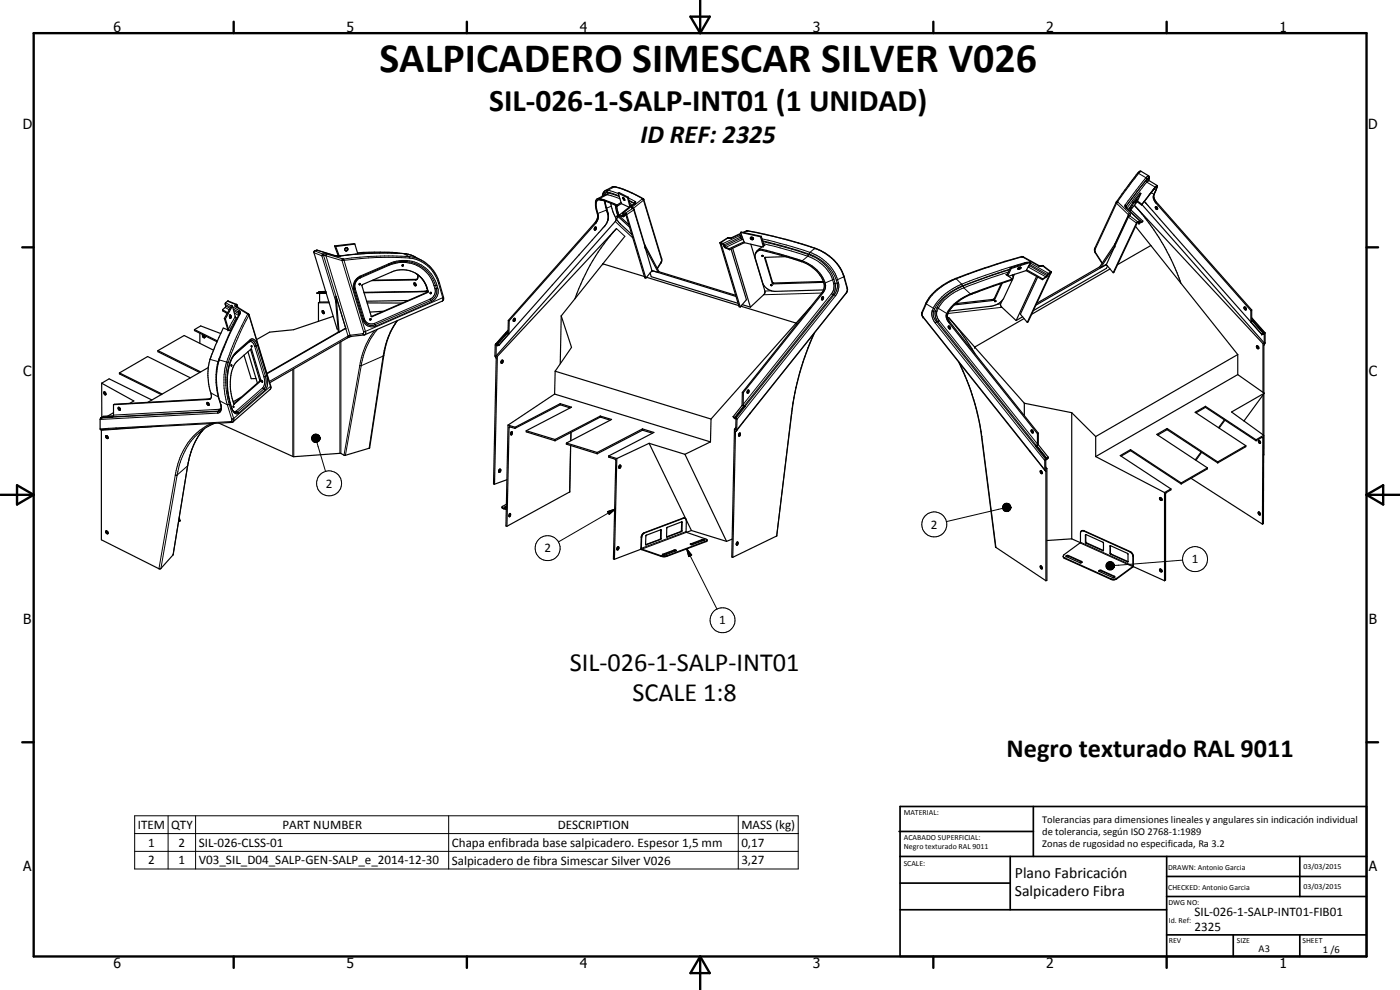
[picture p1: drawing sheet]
<svg xmlns="http://www.w3.org/2000/svg" width="420mm" height="297mm" viewBox="0 0 420 297" stroke-linecap="round" stroke-linejoin="round" font-family="sans-serif">
<g fill="none" stroke="#000" stroke-width=".35">
<path d="M179.4 59.6l1.6 .3 4.2 1.6M180.8 58.9l.1-.8 .5-.8 2.3-1.2a5.4 5.4 0 0 1 3.4 .7l6.1 2.9 5.4 17.9-.1 1-1.2 2M181.6 58.5l-2.4 1.2a2.94 2.94 0 0 0-.3 3.2 3.4 3.4 0 0 1 .2 2.9l-.5 .9-26 29.4M185.5 58l.3-.2 2.7 1.4M185.5 58l.9 2.7M185.5 58l2.8 1.3M187.4 59.7l.1 .4h-.2M187.4 59.7l-.5-.4 .4 .8M187.4 59.7h.1M188.3 59.3l.7 2.7M188.5 59.2l.7 2.4 .2 .1-.4 .3M188.5 59.2l-.2 .1"/>
<path d="M341.2 60h.1M342.4 58.1l-.3-.2-2.1 2.8M342.4 58.1l-1 2.2M342.4 58.1l-2.2 2.8M344.6 53.9l.1 .2M344.6 53.9v.1M344.7 54.1l.2-.8-.2-.6-2.4-1.3-.4 .1-6.8 9-6.6 14.3 .2 1.1 2 3.1M344.7 54.1l2.6 1.6M344.7 58.7l-1.3 1.7M345.6 57.7l1.5-1.7-.4 1.6a2.42 2.42 0 0 0 .2 3.3l28.5 32.3M345.6 57.6l-2.3 3M346.5 56.5h.1"/>
<path d="M346.7 56.2l-1.8 2.3M346.7 56.2h.1M346.8 57.3l-.3 .8a2.41 2.41 0 0 0 .6 2.6l28.6 32.3M347.1 56l.1 .1M347.3 55.7l-.3 1.3M347.3 55.7l-.6 .5M94.3 75.4v.1M100.4 73.8l.3 .2M100.4 73.8l1.1 3M100.7 74l1.1 2.8M101.8 76.8l-1.2-.1-5.4-1.6-.8 .2-.2 .3 7 23.1h.3M101.8 76.8a90.9 90.9 0 0 1 20.2-.6 13.3 13.3 0 0 1 9.3 7l1.8 6.1v.7l-.4 .3-23.2 10.1-4 .5-1 .4-23.6 13.6"/>
<path d="M103.5 75.1h.1M104.1 74.3l.1 .1M104.1 74.3a.49 .49 0 0 0-.6 .5 .49 .49 0 0 0 .5 .5l.4-.4-.2-.5M104.2 74.4v.6l-.5 .2M106.5 73.2l.9 3M106.5 73.2l-5.8 .8M106.5 73.2l-6.1 .6M107.3 75.9l6.8-.3 5.4 .3M120.7 79.5l.2-.1 .2 .3-.3 .1zM120.9 79.4l-.2 .4M122.2 78.5a10.8 10.8 0 0 0-5.5 .9l-8.6 3.7a3.2 3.2 0 0 0-1.7 3.6l2.7 9.2 .4 .7M178.5 68.2l.2-.1a.5 .5 0 0 1 .3 .6 .5 .5 0 0 1-.5 .3l-.2-.1z"/>
<path d="M178.6 68.1v.6l-.2 .3M180.9 79.2l12.5 3.8M181.5 60.3l-1.2-.3a1.04 1.04 0 0 0-1.1 .1 1.04 1.04 0 0 0-.3 1.1l.7 4-.8 1.7-26 29.3M181.5 60.3l3.7 1.5M181.5 60.3l.3 2 .7 2.3-.1 1.2M181.6 60.4l1 3.8v1M182.3 66.5l-.9 1.4-31.6 35.6M182.4 65.8l-.1 .7M182.5 65.8l-.2 .7M183.2 61l.7 2.4 1.2 2.4 .6 1 3.9 3.6M184.7 61.6l.3 1.7 .6 1.7 3.3 3.1M184.9 65.6l-.2 .8-35.8 40.4"/>
<path d="M185.1 61.7l.7 3.1 3 2.6M185.2 64.9l.2 .3zM185.2 61.5v.3M185.9 64.5l1 .1M185.9 64.5l.1 .3 1.1 .2M186.4 60.7l.1 .4M186.4 60.7l-1.2 .8M186.5 61.1l2.3 1.1M186.5 61.1l-1.3 .7M186.9 64.6h.1M186.9 64.6l.1-.7 .9 .2 .2 .3 5.7 19M187.2 64.9l-.1 .1"/>
<path d="M187.2 64.9l-.1-.7 .7 .1 5.7 19.1h.3M187.4 60.1h.1M187.5 70.9l-19.1 23.9M187.7 64h.1M187.8 64.4l-.7 .6M187.8 64.4l-.6 .5M188 64.3h.1M188.7 62.1l.1 .1M189 62l-3.1 2.5M189.9 62.5l.4 .3 3.3 11.5M190.4 61.1h.1M190.4 61.1l-3.5 2.8"/>
<path d="M190.5 61l-.1 .1M190.5 61h.1M193.5 73.4l4.3 8.1M193.6 74.3l2.1 6.9M193.6 74.3l4 7.4M218.8 74.6l-1.1-.5-.6-.9-1-.4 5.7 19.2 .4 .1M218.8 74.6l.1 .3M218.9 74.9l-1.2-.5-.6-1-.7-.3 5.8 19M219.4 74.7l4.6 15.2-1.8 2.2M219.9 74.5l5.3 17.7M222.2 69.7l6.3 1.2M222.2 69.7l1.1 2.9"/>
<path d="M222.2 69.7l6 1.3M222.3 70l-2.9 1.4-1-.1-2.3 1.5M223 69.7l1-.4a105.9 105.9 0 0 1 22.9 6.2 13.3 13.3 0 0 1 6.4 7.3l1 3.7-.2 1.3-33 41.4M223.3 72.6l.1 .2M223.3 72.6l-4.5 2M223.4 72.8l5.4 1.3M223.4 72.8l-4.5 2.1M225.2 71.3l.5-.1a.41 .41 0 0 1 .4 .6 .41 .41 0 0 1-.7 0zM225.3 71.2l.3 .4h.5M225.3 73.3l4.3 14.3-.3 .7-4.1 3.9M226.9 75.9l-.3 .6v.9l2.3 7.6a4.1 4.1 0 0 0 3.9 2.4l14.3-.4M226.9 75.8l-.2 .4"/>
<path d="M227.9 74.6l11.6 3.3a11.5 11.5 0 0 1 8.1 7 2.93 2.93 0 0 1-.5 2.9l-24 30M227.9 74.6l.1 .3 11.7 3.3a10.9 10.9 0 0 1 7.5 6.7l.2 1.1-.2 1M227.9 74.8l-1 1M228.2 71l.9 2.9M228.3 75l-.7 .2-.7 .7M228.5 70.9l.8 2.7h.2l-.4 .3M228.5 70.9l-.3 .1M228.6 76.7l.4 .2zM228.8 76.6l.1 .1M229.1 73.9l-1.2 .7M229.5 77.4l2.3 7.7 15.4-.4M229.5 77.3v.1"/>
<path d="M229.6 77.2l-.1 .1M229.6 77.2l2.2 7.6 .3 .1 15-.4M235.8 77l-6.2 .2M309.3 78.7l-.3-.1-5.8 1.7M309.3 78.7l-1.2 2.2M309.3 78.7l-5.8 1.9M332.4 79.8l-.3 .7-21.9 12.7M334.5 74l-2.4 5.3-1.8 1M334.5 74l-4.2 6.3M334.8 72.9l-4.7 7.2M337.9 62l.2 .4 4.1 3.9M338.8 64.6l-4.2 8.8-.1 .6"/>
<path d="M338.8 62.5l.5 .4M339.3 62.9l3.7 3.4M340 60.7l-.9 1.9h-.2M340 60.7l.2 .2M340.2 60.9l-.9 2M340.7 60.7h.1M340.8 60.5v.1M340.8 67.9l30.7 38.5M340.9 60.5h.1M341 60.1l.2-.2-.5 .8M341 62.2l-.6-.6 38.6 41.5M341.1 60.1l-.4 .6"/>
<path d="M341.3 60.5l-2 2.5M341.3 60.5l1.3 1M341.4 60.3l1.3 1-.1 .2M341.4 60.3l-.1 .2M341.4 66.7l.3 .3M341.6 62.9a67.2 67.2 0 0 1 12.8 22.1M341.8 67l.1-.5-.6 .3-7 14.9-.2 .1M342.2 66.3l-1.1 .5-7 15M342.2 66.3l-.1 .5 .9-.5M342.2 66.3h.1M342.7 61.4l36.7 41.5M343 66.3l-.2 .3-1 .4"/>
<path d="M343.4 60.4l-.8 1.1M343.4 60.4l35.2 39.8M345.4 73.7l-10 5.7M346.8 62a.46 .46 0 0 1 .5 .3 .46 .46 0 0 1-.2 .6l-.3-.4zM347 62v.4l.4 .3M58.4 98.9l1.8-1.1 6 2.3M58.4 98.9v.3l6.7 3.3M58.4 98.9l6.8 3.4M60 100v3M66.8 92.9l.1 .4 1.3 .8M66.8 92.9l1.5 1M67.3 95.5l.3 .2"/>
<path d="M67.3 95.5l1.1 3.5M67.6 95.7l1 3.2 .3 .3-.5-.2M68.4 90.3h.1M68.4 99l-1.4-.6-4 9.4a15.2 15.2 0 0 0-.4 6.9l.3 1.9a3.5 3.5 0 0 1 .3 3l-.6 .2-28.5 1.6M68.5 90.3h.1M68.5 90.3l-.9 .6 .1 1.3-.9 .7M68.5 90.3l2.6 1.1 .3 .8M68.9 94.7l.1 .7M68.9 94.5l.5 .4-.2 .6-.3-.2zM69 95.4h.1M69.8 91.8l.8 3.2 .3 .4M69.8 91.8l-2.2 3.9"/>
<path d="M69.8 91.8l-.3-.2-2.2 3.9M70.9 92h.1M71 92l3.7 2.4 6.6 21.9-.3 .6-11.1 9.7-39.7 2.3-.2-3 .3-.5M71.9 94v.1a90.3 90.3 0 0 0-6 13.1 14.2 14.2 0 0 0-1.1 5.2 30.7 30.7 0 0 0 1.6 9.8l-.4 1M95.1 87.9h2.8M95.1 87.9v.1M95.2 88h2.7M95.6 90.8v5.6M95.6 90.8h3.2M95.7 87.7l2-.2zM95.7 87.7l2.1-.1zM95.7 87.7l-.6 .2"/>
<path d="M95.9 88.1v2.5M95.9 90.6l-.3 .2M96.7 93.2l.4 .2 .1 .7-.5-.3zM96.9 93.2l.4 .7M98.7 90.6h-2.8M100 94.9l-11.9 4-7.2 .8-3.9 2.2M100.7 90.3l.8 9.3 .3 .1M100.8 90.3h-.1M100.9 88.9l.9 10.8M100.9 88.9l-.1 1.4M100.9 88.9l2.8 9.6M101.6 99.6l-21.5 12.4"/>
<path d="M101.8 99.7l-21.7 12.4M103.7 98.5l-1.9 1.2M107.9 85l-.1 .4M107.9 85l.3 .3-.4 .1M108 85l-.2 .4M110.2 90.9h10.5M111 95.9h.1M111.2 95.6l-.2 .3M111.2 95.6l.1 .4-.3-.1M111.2 95.7l-.1 .2M111.4 94.9l.3 .1 16.7-7.3a7.7 7.7 0 0 0-11-6l-8.8 3.9 2.8 9.4M115 93.4l-4 .2"/>
<path d="M119.3 96.1a22.7 22.7 0 0 0-4.1 10.6l-4.3 27.8-7.3 2.2-1.6-.7-13.8 1-22.6-10.1M122.5 90.2l-12.5 .2M124.5 84.9l-.3 .1 .1 .4 .3 .4 .3-.2M124.5 84.9l.4 .7M124.7 82l1.4 1.1M125.1 83.8l-.3 .2-13.3 .2M125.1 83.8l-13.2 .3M125.3 82.4l.1 .8-.3 .6M126.4 83.3l1.2 1.8 .7 2.4M128.2 87.2l-.6 .2-18.4 .3M128.2 87.2l-.3 .1M128.3 87l-.1 .2"/>
<path d="M128.3 87.5l-16.8 7.5M128.4 87.5l-19.1 .3M129.3 87.7l-.2 .4M129.4 87.7l-.3 .4M129.4 87.7v.3l-.3 .1M151.8 99.9l-2.9 3.3M151.8 99.9h.1M151.9 99.9l.3 .1M152.2 100l-3 3.3M152.2 100l-1.5 1.6M152.5 99.1l-3.8 4.2M152.6 96.1l-.1 3.6-.3 .3"/>
<path d="M152.6 96.1l.2 .1M152.8 96.2l-.1 4-.5-.2M154.1 95.8l.3-.3 .2 .2-.2 .7-.4-.1zM154.3 95.5v.6l-.2 .3M168.4 94.8l-.3 14.3M168.4 94.8l3.1 9.4-4.9 7.2M172.5 89.7a61.3 61.3 0 0 1 12.5-21.1l-35.7 38.3M194 83.2l27.7 8.5M195.1 81.9l.3 1.1 26.1 8M195.7 81.2l1.9 .5M195.7 81.2l-1.9 2.2M195.7 81.2l25.2 7.7"/>
<path d="M197.8 81.5l-.2 .2M197.8 81.5l23 7.1M222.3 91.9l16.6 5M222.7 91.4l2.5 .8M231.3 85.5l.2 .2 .2-.1M231.3 85.4l.2 .1M231.3 85.4v.1M231.5 85.5h.1M231.6 85.5l.1 .1M231.7 85.6h.1M238.9 96.9l-25.5 28.8M243.2 92.1l-4.3 4.8"/>
<path d="M244.5 99.9a81 81 0 0 0-6.9 24.1l-4.5 36.8-13.2 6.4M246.8 89.1l-.2 .8M246.8 89.1l.2-.1 .2 .4-.3 .6-.3-.1M247.2 87l-24.4 30.7M284.8 97.8l-.2 .1v.5l.4 .3 .2-.1M284.8 97.8l.5 .8M284.8 97.8l.4 .4v.4M298.6 90.3h.3l-.3 .2zM298.9 90.3h.1M300.5 85l-2.4 4.8-11.3 1.3M300.8 90.2l-.5 1.1 .3 .8 4.4 4.1M300.8 84.9l-2.4 5.2-12 1.4"/>
<path d="M302.5 82.7l1.3 1M303.2 80.3l-.9 2-.3 .1 .5 .3M303.2 80.3l.3 .3M303.5 80.6l-1 2.1M303.8 83.7l-.1 .3-10 3.5a17.3 17.3 0 0 0-8.8 5.7 2.68 2.68 0 0 0 .2 3.4l26.5 33.4M303.8 83.7l-8.9 3.1a24.3 24.3 0 0 0-9.4 5.2l-.6 .8a2.75 2.75 0 0 0-.2 3.9l26.7 33.4M303.8 82.5l.2 .3M303.9 82.5l.1 .3M304 82.8l-.1 .9-2.7 5.9a5.2 5.2 0 0 1-3.9 2.3l-12.5 1.4M304.4 82.3l-.3 .8M305.5 80.5h.2M305.7 80.3l.6-.1 .1 .3a.5 .5 0 0 1-.9 .1z"/>
<path d="M305.8 80.5h-.1M305.9 80.2l-.1 .1M306.2 80.2l-.4 .3M306.3 80.6h-.1M306.9 95l-1.9 1.2M307.3 95.6l-14.8 8.5M308 81.2l-5.3 1.7M308 81.2l4.8 2.7M308.1 80.9l-.1 .3M308.1 80.9l4.9 2.8M311.1 82.9l-6.1 13.3M311.4 83.1l-5.2 11.2 2.1 2.4"/>
<path d="M313 83.7l-.2 .2M314 83.1l.6-.9 .6-.4-6.9 14.9M314 83.1h.1M314 83.1l-1.2 .8M315.5 81.5l-.1 .1M315.5 81.6l-2.5-1.9-1.1 .1-4.8-2.8h-.6a190.7 190.7 0 0 0-20.8 7 17.8 17.8 0 0 0-7.8 6.9l-1.2 2.8-.1 .5 .2 .8 36.8 46.1M315.5 81.5l-.9 .6-.6 .9-1 .7M315.5 81.5l-6.9 15.1-.3 .1M330.1 80.1l.2 .2M330.1 80.1l-18.9 10.9M333.2 80.7l-23.5 13.6M334.1 81.8l-2.1-2.4-21.1 12.2"/>
<path d="M373.6 92.1l.4 .7M375.4 93.2v3.4M375.4 96.6l3.2 3.6M375.7 95.3l3.9 4.5M375.7 93v3.1l.2 .2M375.7 93l-.3 .2M375.9 96.3h.1M375.9 96.3l3.2 3.6M376.2 96.1l-.8 .5M376.2 96.1h.1M376.2 96.1l-.3 .2M376.2 96.1l3.2 3.7-.3 .1"/>
<path d="M379.1 99.9l.4-.1 .2 .2v2.9l-.4 .8v14.2M379.1 99.9l-.5 .3M30.5 115l9.7 5.3-1.3 .7M30.5 115l.1 10.3M30.5 115l2.3-1.3 12.8 6.3M31.2 117.6a.48 .48 0 0 1 .5 .3 .48 .48 0 0 1-.2 .6l-.3-.4zM31.4 117.6l.4 .7M35.8 111.9l8.5-4.9 12.8 6.4M35.8 111.9v.3l12.6 6.2M35.8 111.9l12.9 6.3M47.4 105.2v.3l12.5 6.3M47.4 105.2l12.8 6.4"/>
<path d="M60.9 100.5a.44 .44 0 0 0 0 .7 .44 .44 0 0 0 .6-.1l-.1-.4M61 100.5l.2 .5 .3 .2M62.5 110.3l-18.1 10.4M63.2 119.6l-29.1 1.8M64.1 105.1l-8.8-4.4-7.9 4.5M69.4 109.5l.1 .4zM69.4 109.4v.1M72.4 119.2l-2.4 1.4M73.2 106.6l2.2 7h1.5M74.4 105.5l2.8 9.4M75.2 104.9h.1M75.2 104.9l2.8 9.3-7.9 7"/>
<path d="M75.2 102.1l-4.3 3.7a11.8 11.8 0 0 0-2.7 7.4v2.4a17.2 17.2 0 0 0 2 7.9l.5 .3M75.4 103.8h.2l-.1 .3zM75.5 103.7h.1M78.3 114.3l-2.9-9.6-4.2 3.6a9.7 9.7 0 0 0-2.1 7.7l.4 2.9 .7 2.3M78.3 114.3l-8.1 6.9M78.3 114.3h.1M78.6 114.3l.2 .4zM148.7 103.3l-.2 3.4 .4 .9-.8 37.6 .3 .1M148.9 106.8l.4 .1M148.9 103.2l.3 .1M148.9 103.2l-.2 .1M149.2 103.3l.6 .2"/>
<path d="M149.3 106.9l-.9 38.4M149.7 103.5l-.3 .2-.5-.1v3.2M149.7 103.5h.1M149.7 103.5h-.1M149.9 102.5l-.7 .8M150.6 108.1a.4 .4 0 0 1 .4 .5 .4 .4 0 0 1-.6 .2zM150.7 108.1l-.3 .8M166.4 118.2l-13.9 9.4M166.4 118.2l46.8 14.4M166.6 111.4l-.2 6.8M166.6 111.4l46.8 14.3M222.8 117.7l-.1 4"/>
<path d="M222.8 117.7l.3 .1M223.1 117.8l-.1 3.7 .3 .3M224.4 117.1l.1 .4-.3 .4M224.4 117.1l-.2 .8M224.4 117.1l.2-.1a.49 .49 0 0 1 .2 .6 .49 .49 0 0 1-.6 .3M287.7 108.6a73.1 73.1 0 0 1 6.7 20.9l4.4 34.6 15.1 10.1M292.6 106.1l-4.2-6.3-3.7-4.6 22.7 25.8M371.5 106.4v6M371.5 112.4l7.9 5.6M371.5 112.4l-42.7 24.6M371.5 106.4l-42.7 24.6M377.3 103.8l.5 .7"/>
<path d="M377.3 103.8a.44 .44 0 0 0-.1 .6 .44 .44 0 0 0 .6 .1M377.3 103.8l.4 .3 .1 .4M378.7 100.2h-.1M378.7 100.2l.3 .2 .4-.2v2.7M378.7 100.2h.1M379 103.1v14.6M379 118.4v12.1M379.3 118.1l-.1 18.5M379.4 102.9l-.4 .2M379.4 118l-6.1 8.3M379.4 118l-9.8 5.6 9.7 7M30.1 128.8h.1"/>
<path d="M30.3 125.3v.1M30.6 125.2l-.3 .1M30.6 125.2l3.2-.1-3.5 .3M31.8 130.7a.54 .54 0 0 1 .6 .3 .54 .54 0 0 1-.1 .6l-.5-.3zM32 130.7v.4l.5 .3M32.2 130.8l.2 .6M33.9 125l-3.3 .2M33.9 125h.1M34 124.9l-.1 .1M34 124.8v.1M34.1 123.8l-1.8 1M34.1 121.4l-.1 3.4"/>
<path d="M34.1 124.8l-3 .1-.5 .3M35.7 122.2h-.2a.51 .51 0 0 0 0 .7 .51 .51 0 0 0 .6 .1M35.7 122.2l.2 .6M35.7 122.2l.4 .4v.4M35.9 122.8l.2 .1M36.1 122.6l-.2 .2M61.2 128.8a20.8 20.8 0 0 0-4.9 10.9l-4.3 26.7-3.7 4.2-.5 .1-17.4-8.7-.1-33.1M62.1 120.8a.56 .56 0 0 1 .6 .3 .56 .56 0 0 1-.1 .6 .62 .62 0 0 1-.5-.9zM62.3 120.8l.5 .7M64.5 127l-2.6 1.2-2.2 1.7M70 121.8l.1 .4zM152.5 127.6l-.7 30.2 .3 .1"/>
<path d="M152.5 127.6l2.1 .6M153.4 129.7l.3-.2 .1 .4-.4 .6-.2-.2zM153.4 129.6l-.1 .7M154.5 128.5l-1.6-.4-.1 .3-.7 29.5M154.6 128.2l-.1 .3M157.9 129.2v.4l8.7 2.6M157.9 129.2l8.7 2.7M166.6 131.9v.3M168.1 121.5l3 .9M168.1 121.5l-13.6 7M168.1 121.1l-13.5 7.1M168.1 121.1l3.4 1.1-13.6 7"/>
<path d="M168.1 121.1v.4M170 132.9v.4l9.2 2.8M170 132.9l9.2 2.9M171.3 133.7l-.3 13.9M171.4 129.8l-.1 2.4M179.2 135.8v.3M180.2 125.1l2.9 1M180.2 125.1l-13.6 7.1M180.2 124.8l-13.6 7.1M180.2 124.8l3.3 1.1-13.5 7M180.2 124.8v.3M182.7 136.8v.4l1.9 .6 .2 .2-.7 29.7 .3 .1"/>
<path d="M182.7 136.8l2.4 .8M185.1 137.6l-.7 30.2M186 139.6h.2a.59 .59 0 0 1-.4 .9l-.1-.5zM186 139.6l.1 .2-.4 .6M192.8 129.1l3 .9M192.8 129.1l-13.6 7M192.8 128.7l-13.6 7.1M192.8 128.7l3.4 1.1-13.5 7M192.8 128.7v.4M194.8 133l12.7 26.2M194.8 133l-9.7 4.6M194.8 133l10.8 3.3"/>
<path d="M205.6 136.3l12.4 26.1M213.2 132.6l-7.6 3.7M213.4 125.7l-.2 6.9M220 125l.9 .7-.1 3.2-.4-.1M220 125l.6 .2M220.4 128.8l-.8 38.3 .3 .1M220.6 125.2h.1M220.6 125.2l.3 .1M220.8 128.2l-.4 .6M220.9 125.3l.3 .5-.2 3.5M221 129.3l-.3 .2-.8 37.7M221.9 130l.1-.1a.55 .55 0 0 1-.1 1l-.3-.2z"/>
<path d="M221.9 130l-.2 .7M222.7 121.7l1 .2M222.7 121.7l-2.7 3.3M223.3 121.8l.4 .1M223.3 121.8l-2.7 3.4M223.7 121.9l-2.8 3.4M307.4 121v3.7M307.4 121l14.2 2.8M309.6 129a.5 .5 0 0 1 .5 .4 .5 .5 0 0 1-.3 .5l-.4-.5zM309.7 129l.4 .8M310.8 133.9l3 3.8M311.1 133.7l-.3 .2"/>
<path d="M311.1 133.7l3 3.8M311.4 130.1v3.3l-.3 .3M311.6 133.4l-.5 .3M311.6 130v3.4M311.6 130l-.2 .1M311.6 133.4l3 3.8M313.8 137.7l-.2 .5v2.9M314.1 137.5l-.3 .2M314.6 137.2l-.5 .3M314.6 137.2l-.8 .8v2.8l.4-.2M321.6 123.8l7.2 7.2M321.6 123.8v37.9"/>
<path d="M328.8 137l20.7 10.8M328.8 131v6M339.3 135.2l-2.8 1.7M339.3 135.2l15.2 10M339.3 134.9l-3.1 1.8 15.2 10M339.3 134.9l15.2 10M339.3 134.9v.3M350.3 128.9l-2.9 1.7M350.3 128.9l15.2 10M350.3 128.6l-3.1 1.7 15.2 10.1M350.3 128.6l15.2 10M350.3 128.6v.3"/>
<path d="M360.5 135.6l-1.8 2.4M361.8 122.2l15.2 10M361.8 122.2l-2.9 1.7M361.8 121.9l-3.1 1.8 15.2 10M361.8 121.9l15.2 10.1M361.8 121.9v.3M365.5 138.6v.3M367.4 126l-1.7 2.3M373.9 133.7v.3l-8.4 4.9M373.9 133.7l-8.4 4.9M377 132.2l1.8-1 .2 .2-.1 25.9M377 132v.2"/>
<path d="M377.9 132.2h-.2v.5l.3 .4 .3-.3M377.9 132.2l.4 .6M377.9 132.2l.4 .7M379.3 130.6l-.1 26.5-.3 .2M379.3 130.6l-2.3 1.4M31.8 159.3l.5 .2 .1 .6-.6-.2zM32 159.3v.4l.5 .3M53.8 155.4l.2 .9-.4 .2M149.8 140.9l.3-.1a.58 .58 0 0 1-.3 .9l-.2-.2zM150 140.8v.5l-.3 .3M150.7 152.2l1.3 .5M151.5 152.2l.5 .1"/>
<path d="M151.5 152.1v.1M152 151.3l-1.3 .8 .2 .5 1.1 .3M152 151.9l-.5 .2M152 152.1l-.4 .2M152.1 143.9l-3.7 1.4M152.9 154.1h.2a.53 .53 0 0 1 .1 .5 .53 .53 0 0 1-.4 .4zM152.9 154.2l-.2 .7M171 147.6l-18.9 10.3M171 147.6h.1M198.3 159h.1l-.1 2.8-4.5 1.6M198.3 159l-.1 2.8-4.4 1.6M198.3 159l-4.4 1.7-.1 2.7"/>
<path d="M200.2 158.3l4.5-1.6-.1 2.7-4.4 1.7-.1-.1zM204.5 156.6v2.8l-4.4 1.7M205.4 155.4l-12.1 4.5a1.55 1.55 0 0 0-.9 1.4v3.5M206 159.7l5.8 2 .4 .4M206 159.7l-.1-3.7-.1-.4-.5-.2-11.8 4.5a1.55 1.55 0 0 0-.9 1.5v3.4l6.4 2.1 1.1-.1 11.9-4.5 .2-.2M207.5 159.2l10.5 3.2M207.5 159.2l-1.5 .5M312.2 141.2l.5 .4v.5l-.5-.3zM312.5 141.2l.3 .7M313.6 141.1l.3 .3v32.8M313.6 141.1h.1M313.8 140.1l.4 .5"/>
<path d="M314.2 140.6v33.5l-.3 .1M324.5 159.4l.3-.2 .6 .1 14 6.3 .7 1.2v3.2M348.2 149.3l.2 .5 .4 .2M349.5 147.8v26.4M351.4 146.7v.3l-1.6 1.1v26l-.3 .1M351.4 146.7l-1.9 1.1M354.5 144.9v.3M357.5 143.5l21.4 13.8M362.4 140.4v.3l-7.9 4.5M362.4 140.4l-7.9 4.5M377.6 153.7a.47 .47 0 0 1 .5 .3 .47 .47 0 0 1-.1 .5l-.4-.3zM377.9 153.6l.3 .7"/>
<path d="M185.2 164.2l.4-.1a.59 .59 0 0 1-.4 .9l-.1-.4zM185.5 164.1l-.1 .5-.3 .3M192.4 164.8l-8 3M198.8 166.4l3.6-1.4 .6 .1-3.5 1.4zM198.9 166.5h.1M202.9 165.3l-.6-.1-3.4 1.3M211.3 162.1h-.5l-3.5 1.3M211.3 162.1l-3.6 1.3-.5-.1M211.3 162.1l-.5-.2-3.6 1.4M212.2 162.1l-.2 .4-12.5 4.5-1.1-.1-6-2.1M219.7 161.8l-1.7 .6M221.2 162.7l-.2 .7"/>
<path d="M221.2 162.7l.1-.1a.55 .55 0 0 1 .2 .6 .55 .55 0 0 1-.4 .4l-.1-.2M312.2 169.8l.5 .3v.6l-.5-.4zM312.5 169.8l.3 .7M319.1 167l.5 .4 13.8 6.3a1.74 1.74 0 0 0 1.7-.2l4.9-3.5v-3.2l-.8-1.1-13.9-6.4h-.6l-.4 .6-.1 3-4.8 3.5a.67 .67 0 0 0-.3 .7 .67 .67 0 0 0 .5 .5l14.4 6.4 1.1-.3 5-3.7M320 166.8l.6-.1 4 1.7 .1 .4-.5 .1-4.2-1.9zM320 167l.6-.2 4.1 1.9M321.6 161.7l2.6 1.1M321.6 161.7l-7.4 .5M325.8 160.4l5.2 2.3 .2 .2v2.3l-5.3-2.3zM325.8 160.4h.1M325.9 160.4l.1 2.4 5.2 2.3M329.8 171.4v-.2l.7-.1 3.9 1.8 .1 .2"/>
<path d="M329.8 171.4l4.2 2 .5-.3M329.8 171.4l.7-.1 4 1.9M333.2 163.8l5.2 2.2 .1 .2v2.3l-5.2-2.2-.1-.2zM333.3 163.7l-.1 2.2 .2 .3 5.1 2.3M340.1 170l9.4 4.2M348.1 170.8l.5 .1 .2 .4a.45 .45 0 0 1-.7 .1 .45 .45 0 0 1 0-.6zM348.2 170.7l.2 .5 .4 .2"/>
<circle cx="373.6" cy="92.5" r=".41"/>
<circle cx="348.4" cy="149.7" r=".45"/>
</g>
<g fill="none" stroke="#000" stroke-width=".3">
<path d="M181.3 58.7v-.3a1.23 1.23 0 0 1 1.9-.3l2.6 .9M182.2 58.4l-.6 .1M182.2 58.4l3.9 1.2M182.2 57.6a1.11 1.11 0 0 0-1.3 1.2M182.2 57.6l3.6 1.2M182.2 58.4l-2.3 1.2M182.4 57.1l2-1.1 4 1.4 4.3 2.2M182.4 57.1l3.2 .9M182.4 57.9l-.2 .5M182.4 57.1l-.2 .5M182.4 57.1l-.8 .1M184.6 56l-.9 .1"/>
<path d="M188.6 59.4l2.1 1.1M192.7 59.7l.4 .4M192.7 59.7l-3 2.4M192.7 59.6h.3M192.8 59.6h.1M192.8 59.6l-.1 .1M193.2 59.9l-.1 .2M341.7 52l-6.3 8.5M341.7 52l-.4 .1M341.7 52l2.2 1.3M342.5 51.4l-.8 .6M343.9 53.3l-6.2 8.2"/>
<path d="M343.9 53.3l.3 .3-.3 .5M343.9 54.1l-6 7.8M343.9 54.1l.3 .6M344.1 53.8l-6.2 8.1M344.1 53.9l.5-.3v.4M344.2 54.7l-6.1 7.8M344.2 54.7l2.5 1.5M344.7 54.1l-.5 .6M344.7 54.1h.1M344.7 52.7l-.8 .6M344.8 53.3l-.7 .5M344.8 53.3h.1"/>
<path d="M344.8 53.3l-.1 .8M345.5 57.8l.9 .5M346.4 58.3l-.2 .2M94.2 75.8l2.4 1M94.4 75.3l2.5 .9M95 75.1l5.5 1.6M96.6 76.8l4.1 13.5M96.9 76.2l.2 .4M96.9 76.2l-.3 .6M96.9 76.2h1.2M97.1 76.6l6.6 21.9M97.1 76.6l-.5 .2"/>
<path d="M97.1 76.6l.7 .2M97.8 76.8l4.8 1.4M97.8 76.8l7.3 23.8M98.1 76.2l4.8 1.5M98.1 76.2l-.3 .6M100.5 76.7h.1M100.5 76.7l1.6 .1M102.1 76.8h.1M102.6 78.2l6.5 21.4M102.9 77.7h.1M102.9 77.7l-.3 .5M102.9 77.7h.2"/>
<path d="M103.1 77.7l.1 .4M103.2 78.1l-.6 .1M103.2 78.1l6.5 21.3M116.7 79.4v.2M116.7 79.1a10.4 10.4 0 0 1 14.4 6.5M116.7 79.6l-8.6 3.8M116.7 79.6a9.8 9.8 0 0 1 13.2 5.1l.6 1.9M116.7 79.1v.3M116.7 79.1l-8.6 3.7M118.5 75.8l.3 .1M118.7 75.9a100.8 100.8 0 0 0-16.6 .9M118.7 75.9l2.4 .2"/>
<path d="M121.1 76.1h.1M121.1 76.1l1.9 .3 1.7 .7M121.1 76.1l1.7 .9M122.2 78.5a10 10 0 0 1 8.9 9.4 3.5 3.5 0 0 1-1.8 2.3l-16.7 7.2M122.8 77l-1.2-.1a96.2 96.2 0 0 0-18.5 .8M122.8 77v.4M122.8 77a8.4 8.4 0 0 1 3.7 1.1M122.8 77.4a10.2 10.2 0 0 1 8.8 7.6M122.8 77.4a102 102 0 0 0-19.6 .7M178.6 66.7l.2 .2M179.3 64.2l.2 .2M182.1 62.7l-.1 .3-2.6 1.1"/>
<path d="M182.5 63.9l-.1 .3M183.5 61.9l-1.5 .5M184.6 66.5l5.3 4.9M185 68.6l2.5 2.3M185.5 63.8l-.3 .2M185.7 64.5l-.3 .2M185.9 64.8l-.3 .2M187 64.5l-.2 .2M187.6 64.3l-.3 .3M188.8 60.1l1.7 .9M188.8 60.3l1.6 .8M189 61l.9 .5"/>
<path d="M189.2 61.6l.2 .1M189.7 62.1l-.1 .3 .3 .2M189.7 62.1l.4 .5M189.9 62.6l.3 .4M189.9 62.6l-2.2 1.4M190 62.5l-.1 .1M190.2 63l3.4 11.3M190.2 63l-2.1 1.4M190.3 62.8l-.1 .2M190.6 61l-3.6 2.9M190.7 60.5l-.3 .3 .2 .2M190.7 60.5l.1 .3-.2 .2"/>
<path d="M193.1 60.1l-3 2.4M193.1 60.1l5.4 17.8M198.4 78.7l-1.2 1.8M198.4 78.7v.2M198.4 78.6v.1M198.5 77.9l-.1 .7M198.6 77.6l-.1 .3M218.3 71.4h.2M218.5 71.4l-2.1 1.4M218.5 71.4h1.2M218.6 71.3l-.1 .1M218.6 71.3v.1"/>
<path d="M219.5 71.3l.2 .1M222 70.7l-5 2.4M222 70.7l.2 .4M222.2 71.1l-4.8 2.3M222.2 71.1l.2 .4M222.4 70.1l-2.7 1.3M222.4 71.5l.2 .4M222.4 71.5l-4.9 2.3M222.5 70.5l-.5 .2M222.6 71.9l-4.8 2.3M222.7 71l-.5 .1M222.8 71.4l-.4 .1"/>
<path d="M223 71.8l-.4 .1M224 69.3h.1M224.1 69.3l-.9 .5M224.2 69.3h.1M224.4 69.3a153.1 153.1 0 0 1 20.1 5.2M224.4 69.3h-.3M224.4 69.3h.1M225.5 71.5l.6 .2M228.7 71.7l7.2 1.8 7.2 2.2M228.9 72.3l5.2 1.3 8.8 2.6M228.9 72.5l8.6 2.2 5.1 1.7M229.1 73.1l8.4 2.2 4.9 1.6"/>
<path d="M229.3 73.5l.2 .1M229.6 77.3l-.1 .1M242.4 76.9a11.8 11.8 0 0 1 7.5 7M242.4 76.9l-1.7 1.4M242.6 76.4l-.2 .5M242.6 76.4a12.2 12.2 0 0 1 7.7 7.3M242.9 76.2a13.1 13.1 0 0 1 8.1 7.9M243.1 75.7l-.2 .5M243.1 75.7a13.4 13.4 0 0 1 8.3 8.2M244.5 74.5l.8 .3a13.6 13.6 0 0 1 7.9 8.3M244.5 74.5l-1.4 1.2M244.5 74.5h.1"/>
<path d="M306.5 77l.2 .1M306.7 77.1h.2M306.7 77.1l-11.1 3.4-8.6 3.2M306.9 77.1l4.8 2.7M307.1 77l-.2 .1M307.7 78.8l-12 3.8-7.1 2.7M307.7 78.8v.2M308.5 78.7l-.8 .1M308.8 79.6l.1 .1M308.9 79.7l-.3 .4M308.9 79.7l5.3 3M309 79.3l.1 .1"/>
<path d="M309.1 79.4l5.3 3M309.1 79.4l-.2 .3M309.2 78.9l.1 .1M309.3 79l5.4 3M309.3 79l-.2 .4M311.9 79.7l-.2 .1M312.7 79.7l.2 .1M312.9 79.8h.2M312.9 79.8l2.4 1.8M312.9 79.8l-.4 .1-.8-.1M328.6 74.5v.4M328.6 74.9l.1 .8"/>
<path d="M328.7 75.8v.1M328.7 75.7l2.1 3.2M328.7 75.7v.1M332.1 79.3l-.1 .1M335 60.6l.1 .4M335.1 61l3.6 3.4M335.1 61l-6.5 13.9M335.4 60.5l.1 .1M335.4 60.5h-.3M335.5 60.6l3.5 3.4M335.5 60.6l-.4 .4M337.7 61.5l-.1 .4 .3 .5"/>
<path d="M337.7 61.5l.2 .4M337.9 62.4l4.1 3.9M337.9 62.4h.2M337.9 61.9v.1M338.6 64.8l.1 .4M338.7 65.2l-4.2 8.8M338.7 64.4l.3 .3M338.7 65.2l2.4 1.7M338.7 64.4l-4.3 9.1M339 64.7l-.3 .5M339 64.7l2.4 1.8M339 64l.2 .4-.2 .3"/>
<path d="M339 64l-.3 .4M339.6 61.5l-.8 1M341.6 66.6l.1 .2M342 66.6l.2 .1M347.1 60.7l-.2 .2M67.6 91.3l1.6 .9M67.6 92.2l1.2 .8M67.7 90.8l1.7 1M67.7 91.8l1.3 .7M68.3 90.4l2.4 1M69.8 92.1l2 1.1M70 92.7l1.6 .9"/>
<path d="M70.1 93.2l1.6 .9M70.3 93.9l1.2 .7M70.6 95l-2 3.8M70.7 92l3.5 2.2M70.7 91.4l.3 .2 .2 .6M70.7 91.4l-.2 .2 .2 .4M70.9 95.4l-2 3.8M70.9 91.3l-.2 .1M71.2 91.6h.1M71.2 91.6l-.5 .4M71.5 94.6l.1 .1M71.6 93.6l.2 .3"/>
<path d="M71.6 93.6l.1 .5M71.7 94.1l-.2 .5M71.7 94.1l.1 .1M71.8 93.9h.1M71.8 93.9l.1 .1M71.8 93.2l.4 .4-.1 .5M71.8 93.2l-.2 .4M72.1 94.1l-.3 .2M72.1 94.1a90.9 90.9 0 0 0-6.3 13.9M74.2 94.2l.1 .2M74.3 94.4a91.4 91.4 0 0 0-6.3 14.2M74.3 94.4l.4 .2"/>
<path d="M74.5 94.1l-.3 .1M74.7 94.6l-1.7 3.3-2.4 5.3-2.1 5.6M74.7 94.6l6.5 21.3M74.7 94.4v.2M95.9 87.5h.1M97.8 87.6l-2.1 .1M103.7 98.5l.8 2.3M106.1 86.9l2.8 9.2M106.6 86.5l-.5 .4M106.6 86.5l2.8 9.2M108 83.1l.1 .3M108.1 82.8v.3"/>
<path d="M108.1 82.8a3.5 3.5 0 0 0-2 4.1M108.1 83.1h.1M108.1 83.4a2.67 2.67 0 0 0-1.5 3.1M108.9 96.1a2.82 2.82 0 0 0 3.9 1.7M109.1 96l-.2 .1M109.1 95.9h.1M109.1 99.6v.3l-.2 .2M109.1 95.9v.1M109.4 95.7l-.3 .1M109.4 95.7a2.15 2.15 0 0 0 3 1.3M109.5 96.6a2.37 2.37 0 0 0 3.1 .8M109.7 99.4l.1 .5-.3 .5"/>
<path d="M109.7 99.4l-.6 .2M111.6 94.9l.1 .1M112.4 97l.2 .4M112.4 99.2a21.9 21.9 0 0 0-4.4 10.4M112.6 97.4l.2 .4M113.3 98.8a21.7 21.7 0 0 0-4.9 10.9M119.3 96.2a22.4 22.4 0 0 0-4.3 10.6M125 83.8l-.3 .2M127.8 87.4l.4 .1M128.1 86.4l.1 .1M128.2 87.7l.1 .1M128.4 87.3l.1 .1"/>
<path d="M129.1 89.7l.4 .9M129.1 89.7l-16.7 7.3M129.5 90.6l-16.7 7.2M130.5 86.6a2.67 2.67 0 0 1-1.4 3.1M131.1 85.6l-.9 .1M131.1 85.6l.3 .9M131.4 86.5l-.9 .1M131.4 86.5a3.4 3.4 0 0 1-1.9 4.1M131.6 85l1.3 4.3M131.7 85h-.1M131.8 84.9l-.1 .1M131.9 84.9h-.1"/>
<path d="M131.9 84.8v.1M132.9 89.3l-.2 1M132.9 89.3l-23.2 10.1M133.1 89.2l-.2 .1M152.5 99.2l-.6 .7M152.5 99.7l-3.3 3.6M195.7 81.2h.1M231.6 87.2l-2 .1M231.8 84.8v.2M232.2 84.9l-.1 .3M246.6 87.9l-17.4 .5M246.7 87.8h.4"/>
<path d="M247.3 85.2h.4M249.6 88.1l-26.6 33.2M249.6 88.1l.4 .3M249.9 83.9l.3 1.2M249.9 83.9l-2.3 1M250 88.4l-29.4 36.8M250 88.4h.3M250.2 85.1v1.8l-.6 1.2M250.3 83.7l-.4 .2M250.3 83.7l.3 1.3M250.3 88.4l.4 .4M250.3 88.4l-26.7 33.5"/>
<path d="M250.6 85l-.4 .1M250.6 85a4.3 4.3 0 0 1-.6 3.4M251 84.1l.2 .9M251.2 85v1.7l-.9 1.7M251.2 85h-.6M251.4 83.9l-.4 .2M251.4 83.9l.2 .9M251.6 84.8l.1 1.5-.8 2.3-29.7 37.2M251.6 84.8l-.4 .2M253.2 83.1l1 3.6M253.2 83.1l-1.8 .8M253.3 82.8l-.1 .3"/>
<path d="M254 87.8v.1M254 87.8l-32.9 41.2M254.2 86.7l-.2 1.1M254.3 86.5l-.1 .2M276.7 93.7l.1 .3M276.8 94l-.1 .4 .3 .6M277 95.1h.1M277 95v.1M277 95l32.1 40.4M277.9 90.9l.1 .3M278 91.2l-1.2 2.8M278 91.2l2.1 1.3"/>
<path d="M279.8 93.2l.4 .2M279.8 93.2a3.7 3.7 0 0 0 .9 3.7M280.1 92.5l.4 .2M280.1 92.5l-.3 .7M280.2 93.4l-.1 1.3 1 1.9M280.5 92.7l-.3 .7M280.7 96.9l32.9 41.3M280.7 93.3l.5 .2M280.7 93.3l.1 1.9 .7 1.3M280.7 93.3l-.5 .1M281.1 96.6l29.7 37.3M281.1 96.6l-.4 .3"/>
<path d="M281.2 93.5l-.1 1.2 .7 1.5M281.2 92.3l.4 .2M281.2 92.3l-.5 1M281.5 96.5l32.6 41M281.5 96.5l-.4 .1M281.6 92.5l-.4 1M281.6 92.5l2.5 1.6M281.8 96.2l29.6 37M281.8 96.2l-.3 .3M284.4 94.2l-.4 .1M284.7 95.2l-.3 .1M285.1 96.6l-.4 .1"/>
<path d="M286.9 83.5h.1M286.9 83.5l.1 .2M287 83.7a17.6 17.6 0 0 0-9 7.5M287 83.7l1.6 1.6M288.6 85.3l.2 .5M288.6 85.3a16.1 16.1 0 0 0-8.5 7.2M288.8 85.8a16.5 16.5 0 0 0-8.3 6.9M289.1 85.8l.2 .6 1.9 1.8M289.1 85.8a15.3 15.3 0 0 0-7.9 6.5M298.1 89.8l.1 .3M298.4 89.7l.1 .3M300.3 91.2l-1.1 .1"/>
<path d="M300.7 92.2l-16.2 1.9M302.3 82.2l-.3 .2M302.6 81.6l-3.3 1.1a62.8 62.8 0 0 0-13.8 5.6 11.9 11.9 0 0 0-3.9 4.2M303 80.9l-7 2.3-6.9 2.6M303.1 80.8l-14.3 5M308.6 80.1h.1M308.6 80.1l5.2 3M375.7 95.5l.5 .6M375.7 96l3.4 3.9M379.4 99.8h.1M62.8 119.7l-.2 .1M63 107.8l2.5 .7"/>
<path d="M63.3 117.9l2.3 1.2M65.8 108l-.2 .1M65.8 108a21 21 0 0 0 .1 12.3M65.8 108l2.2 .6M68 108.6l.5 .2M68 108.6l-.7 3.7a25.6 25.6 0 0 0 .9 9.2M68.5 108.8a21.8 21.8 0 0 0 .3 12.5M70.6 106.3l-.8 .9M70.6 106.1v.2M71 105.5l-.1 .3M71 105.5a12.3 12.3 0 0 0-2.9 9.4l.4 3.6 .7 2.9M74.7 102.5v.2"/>
<path d="M74.7 102.7a.94 .94 0 0 1 1.5 .6l.2 .7M74.7 102.7l-4.1 3.6M75.1 101.9l-.1 .3M75.1 101.9a1.4 1.4 0 0 1 2 1.1l.2 .6M75.1 101.9l-4.1 3.6M75.2 102.1l.9 .3 .8 1.4M75.5 104.9h-.3M76.4 104l2.8 9.1M76.9 103.8l2.9 9.7-.1 2.4-.5 .8M76.9 103.8l-.5 .2M77.3 103.6l-.4 .2M77.3 103.6l2.7 9.1"/>
<path d="M78.3 114.3h-.4M78.3 114h-.4M78.8 116.4l.4 .3M78.8 116.4l-7.9 6.9M79.2 116.7l.4 .3M79.2 113.1a3.4 3.4 0 0 1-.4 3.3M79.2 116.7l-7.9 6.9M79.6 117l-8 7M80 112.7l-.8 .4M80 112.7a4.9 4.9 0 0 1-.3 4.2l-.1 .1M81.2 115.9l-11.1 9.7M81.2 115.9l-.2 1"/>
<path d="M81.2 115.8v.1M87.9 110.9v26M88.2 110.7v26.3M102 102.7v33.3M102.3 102.5v33.6M104.5 100.8l-23.7 13.7M104.5 100.8l-.2 .5M105.1 100.6l-.6 .2M105.1 100.6l.4 .3M108 109.6l.4 .1M108 109.6l-4.8 27M108.4 109.7l-4.7 26.9"/>
<path d="M108.9 100.1l-3.8 .5M108.9 100.1l.4 .4M115 106.8l-4.2 27.7M115 106.8l-6.6 2.9M115.1 106.7l-.1 .1M115.2 106.7h-.1M148.9 103.2h.1M244.3 100.1l-.6 1.4a81.7 81.7 0 0 0-6.2 22.6M287.9 108.8a73.1 73.1 0 0 1 6.8 22.1M30.3 125.3h.1M34.8 128.4l.3 .2M34.8 128.4l-4.8 .3"/>
<path d="M45.7 128l-15.3 1.1M56.3 139.8l-3.1 2.7M56.3 139.8l-4.4 26.7M56.3 139.7v.1M59.7 129.9a21.4 21.4 0 0 0-6.5 12.6M61.1 128.8a21.3 21.3 0 0 0-4.8 11M63.5 127a18.9 18.9 0 0 0-10.6 14.2l-.3 1.3M65.3 124l-35.3 1.9M65.4 123.4l-.1 .6M65.4 123.4l-31.8 1.8M65.6 123.3l-35 1.9M65.6 123.3l-.2 .1"/>
<path d="M65.7 122.8l-.1 .5M65.7 122.8l-31.6 1.7M65.9 120.2h.1M65.9 120.2v.1M65.9 120.3l.4 1M65.9 120.3l2.3 1.2M66 123.2l-.6 .2M66 123.2l-.4 .1M66.1 123.1l-.1 .1M66.2 121.3h.1M66.3 121.3a1.82 1.82 0 0 1-.8 2.7h-.2M66.3 122.5l-.6 .3"/>
<path d="M68.2 121.5l1.3 4.2M68.8 121.3l1.3 4.3M68.8 121.3l-.6 .2M69.2 121.4l.2 .9M69.2 121.3v.1M69.2 121.3h.1M69.3 126.5l.2 .2M69.3 126.5l-34.5 1.9M69.4 122.3a1.85 1.85 0 0 0 1.9 1.8l.3-.1M69.5 122.2l-.1 .1M69.5 125.7v.7l-.2 .1M70.1 125.6l-.6 .1"/>
<path d="M70.1 125.6l.1 .6-.2 .3M70.3 121.2l-.1 .1M70.9 123.3l.4 .3M70.9 123.3l-.3 .2-.5-.1M71.3 123.6l.3 .4M71.3 123.6l-.6 .2M93.5 131.4l2.5 .1-2.5 .1zM93.5 131.6l2.5-.1-2.4 .4zM93.5 131.5h2.5M93.6 131.1l2.4 .4-2.5-.1zM93.6 131.9l2.4-.4-2.3 .6zM93.7 130.9l.2-.3 2.1 .9z"/>
<path d="M93.7 130.9l2.3 .6-2.4-.4zM93.7 132.1l2.3-.6-2.1 .9zM93.9 130.6l.2-.1 1.9 1zM93.9 132.4l2.1-.9-1.9 1zM94.1 130.5l.2-.2 1.7 1.2zM94.1 132.5l1.9-1-1.7 1.2zM94.3 130.3h.3l1.4 1.2zM94.3 132.7l1.7-1.2-1.4 1.3zM94.6 130.3h.2l1.2 1.2zM94.6 132.8l1.4-1.3-1.2 1.3zM94.8 130.3h.3l.9 1.2zM95.1 130.3l.9 1.2z"/>
<path d="M95.1 132.7l2.6 8.7M95.3 130.4l.7 1.1zM95.6 130.6l.4 .9zM95.8 130.7l.2 .8zM95.9 131l.1 .5zM96 131.5l-.9 1.2-.3 .1zM96 131.5l-.9 1.2zM96 131.5l-.7 1.1zM96 131.5l-.4 1zM96 131.5l-.2 .7zM96 131.5l-.1 .5zM96 131.5v.3z"/>
<path d="M153.1 128.1l-.3 .3M171.2 133.6l-.3 14M171.3 129.8v2.4M220.9 125.3h.1M220.9 129.3l-.2 .3M225.1 124v.1M225.1 124.1h.1M237.5 124.1l-4.4 36.7M237.6 124l-.1 .1M294.5 130.8l.2 .1M294.7 130.9l4.2 33.4M309.1 135.4v.1"/>
<path d="M309.1 135.4l4.5 5.6M313.8 137.7h.1M360.6 135.8l-1.7 2.3M367.6 126.1l-1.7 2.3M378.7 131.2l.3 .2M52.6 142.5l-4.9 28.1M52.6 142.5h.6M53.2 142.5l-4.9 28.1M53.8 155.7l.2 .6M151.3 152.5v.2M151.6 152.1v.1M182.3 153.5l2.4-.8-1.9 1.6z"/>
<path d="M184.7 152.7l-17.1 9.9M193.3 159.9h.2M198.3 159l.1 .1M204.4 159.5h.1M204.5 159.2h.2M204.6 156.7l.1 .1M205 155.4l.2 .1M205.9 159.5l-13.5 5M206 159.7l-13.4 5.1v.1M300.9 152.1l2.4 .2-2.4 .1zM300.9 152.4l2.4-.1-2.4 .4zM300.9 152.5l-16.9 4"/>
<path d="M300.9 152.3h2.4M300.9 151.8l2.4 .5-2.4-.2zM300.9 152.7l2.4-.4-2.2 .6zM301.1 151.6l2.2 .7-2.4-.5zM301.1 152.9l2.2-.6-2.1 .8zM301.2 151.4l.2-.2 1.9 1.1zM301.2 151.4l2.1 .9-2.2-.7zM301.2 153.1l2.1-.8-1.9 1zM301.4 151.2l.3-.1 1.6 1.2zM301.4 153.3l1.9-1-1.6 1.1zM301.7 151.1l.2-.1 1.4 1.3zM301.7 153.4l1.6-1.1-1.4 1.2z"/>
<path d="M301.9 151h.3l1.1 1.3zM301.9 153.5l1.4-1.2-1.1 1.2zM302.2 151h.3l.8 1.3zM302.5 151l.2 .1 .6 1.2zM302.7 151.1l.6 1.2zM302.9 151.3l.4 1zM303.1 151.5l.2 .8zM303.2 151.7l.1 .6zM303.3 152.3l-.8 1.2h-.3zM303.3 152.3l-.8 1.2zM303.3 152.3l-.6 1zM303.3 152.3l-.4 .9z"/>
<path d="M303.3 152.3l-.2 .7zM303.3 152.3l-.1 .5zM303.3 152.3v.2zM313.8 141.2l.1 .2M325.4 159.3h-.1M192.4 161.3l.2 .1M193.8 163.4h.2M198.1 161.8h.1M198.2 161.5l.2 .1M198.4 166.8v.1M198.9 166.3v.2M200.1 161.1h.1"/>
<path d="M200.1 166.8v.1M202.3 165.1v.1M206 164.5l1.6 2-.9 .5zM206 164.5l9.2 18.3M207.3 163.2v.2M210.6 161.9v.2M211.9 162.3v.2M319.6 167.4v.2M320.6 166.7v.1M324.1 162.9l15.8 7.1v.2M324.3 162.7l15.8 7M324.6 168.4v.2"/>
<path d="M325.9 162.6l-.2 .1M325.9 160.4l-.2 .1M326 162.9v.1M330.5 171.1v.2M331.1 165.1l-.1 .1M331.9 169.6l2.5 .2-2.5 .1zM331.9 169.9l2.5-.1-2.4 .4zM331.9 169.8h2.5M332 169.4l2.4 .4-2.5-.2zM332 170.2l2.4-.4-2.3 .6zM332.1 169.1l2.3 .7-2.4-.4zM332.1 170.4l2.3-.6-2.1 .8z"/>
<path d="M332.3 168.9l2.1 .9-2.3-.7zM332.3 170.6l2.1-.8-2 1zM332.4 168.7l.3-.1 1.7 1.2zM332.4 168.7l2 1.1-2.1-.9zM332.4 170.8l2-1-1.7 1.1zM332.7 168.6l.2-.1 1.5 1.3zM332.7 170.9l1.7-1.1-1.5 1.2zM332.9 168.5h.3l1.2 1.3zM332.9 171l1.5-1.2-1.2 1.2zM333.2 168.5l.3 .1 .9 1.2zM333.2 165.9v.1M333.2 163.8v.1"/>
<path d="M333.4 173.7v.1M333.4 166.2l-.1 .1M333.5 168.6l.9 1.2zM333.7 168.7l.7 1.1zM334 168.8l.4 1zM334.2 169l.2 .8zM334.3 169.2l.1 .6zM334.4 169.8l-.9 1.2h-.3zM334.4 169.8l-.9 1.2zM334.4 169.8l-.7 1.1zM334.4 169.8l-.4 .9zM334.4 169.8l-.2 .7z"/>
<path d="M334.4 169.8l-.1 .5zM334.4 169.8v.3zM334.4 172.9v.2M335.1 173.5v.2M338.5 168.5l-.1 .1M339.2 165.5l-.2 .1M340.1 166.9l-.1 .1M354.9 168.1l-20.5 1.6M40.4 244.8h199.2v15.9h-199.2zM40.4 250.1h199.2M40.4 255.4h199.2M50.4 244.8v15.9"/>
<path d="M58.7 244.8v15.9M134.7 244.8v15.9M221.6 244.8v15.9"/>
<circle cx="98.7" cy="145" r="3.8"/>
<circle cx="280.4" cy="157.3" r="3.8"/>
<circle cx="164.4" cy="164.5" r="3.8"/>
<circle cx="358.6" cy="167.8" r="3.7"/>
<circle cx="216.8" cy="186.1" r="3.8"/>
</g>
<g fill="#000">
<circle cx="187" cy="59.2" r=".18"/>
<circle cx="341.2" cy="59.9" r=".18"/>
<circle cx="346.5" cy="56.6" r=".18"/>
<circle cx="180.9" cy="79.2" r=".18"/>
<circle cx="185.2" cy="64.9" r=".18"/>
<circle cx="185.4" cy="65.2" r=".18"/>
<circle cx="190.5" cy="61" r=".18"/>
<circle cx="193.6" cy="74.3" r=".18"/>
<circle cx="229.1" cy="73.9" r=".18"/>
<circle cx="332" cy="79.4" r=".18"/>
<circle cx="334.5" cy="74" r=".18"/>
<circle cx="338.8" cy="64.6" r=".18"/>
<circle cx="339.3" cy="62.9" r=".18"/>
<circle cx="340.7" cy="60.7" r=".18"/>
<circle cx="341.8" cy="67.1" r=".18"/>
<circle cx="68.4" cy="99" r=".18"/>
<circle cx="95.7" cy="87.7" r=".18"/>
<circle cx="100.7" cy="90.3" r=".18"/>
<circle cx="103.7" cy="98.5" r=".18"/>
<circle cx="152.3" cy="99.9" r=".18"/>
<circle cx="195.7" cy="81.2" r=".18"/>
<circle cx="238.9" cy="96.9" r=".18"/>
<circle cx="315.5" cy="81.6" r=".18"/>
<circle cx="375.7" cy="96.3" r=".18"/>
<circle cx="379.1" cy="99.9" r=".18"/>
<circle cx="149.2" cy="103.3" r=".18"/>
<circle cx="292.5" cy="104.1" r=".18"/>
<circle cx="378.6" cy="100.2" r=".18"/>
<circle cx="30.6" cy="125.2" r=".18"/>
<circle cx="314.1" cy="137.5" r=".18"/>
<circle cx="314.6" cy="137.2" r=".18"/>
</g>
<g fill="none" stroke="#000" stroke-width=".71">
<path d="M10.1 9.9h400v277.1h-400zM70.1 6.5v3.4M140.1 6.5v3.4M207.2 5h5.8l-2.9 4.9zM210.1 0v9.9M280.1 6.5v3.4M350.1 6.5v3.4M6.7 74.2h3.4M410.1 74.2h3.5M.1 148.5h10M5.1 145.6l5 2.9-5 2.9zM410.1 148.5h10"/>
<path d="M410.1 148.5l5-2.9v5.8zM6.7 222.7h3.4M410.1 222.7h3.5M70.1 287v3.4M140.1 287v3.4M210.1 287v10M210.1 287l2.9 5h-5.8zM280.1 287v3.4M350.1 287v3.4"/>
</g>
<g fill="none" stroke="#000" stroke-width=".51">
<path d="M269.8 249.5h40.3M270.1 242h140v45h-140zM270.1 257h140M303.2 257v16M310.1 242v15M350.1 257v30M390.1 257v12M270.1 265h33.1M270.1 273h80M350.1 269h60M350.1 263h60M350.1 280.5h60"/>
<path d="M370.1 280.5v6.5M390.1 280.5v6.5"/>
</g>
<g fill="#000">
<path d="M95.9 131l.1 .5zM95.8 130.7l.2 .8zM95.6 130.6l.4 .9zM95.3 130.4l.7 1.1zM95.1 130.3l.9 1.2zM94.8 130.3h.3l.9 1.2zM94.6 130.3h.2l1.2 1.2zM94.3 130.3h.3l1.4 1.2zM94.1 130.5l.2-.2 1.7 1.2zM93.9 130.6l.2-.1 1.9 1zM93.7 130.9l.2-.3 2.1 .9zM93.7 130.9l2.3 .6-2.4-.4z"/>
<path d="M93.6 131.9l2.4-.4-2.3 .6zM93.7 132.1l2.3-.6-2.1 .9zM93.9 132.4l2.1-.9-1.9 1zM94.1 132.5l1.9-1-1.7 1.2zM94.3 132.7l1.7-1.2-1.4 1.3zM94.6 132.8l1.4-1.3-1.2 1.3zM96 131.5l-.9 1.2-.3 .1zM96 131.5l-.9 1.2zM96 131.5l-.7 1.1zM96 131.5l-.4 1zM96 131.5l-.2 .7zM96 131.5l-.1 .5z"/>
<path d="M96 131.5v.3zM182.3 153.5l2.4-.8-1.9 1.6zM303.2 151.7l.1 .6zM303.1 151.5l.2 .8zM302.9 151.3l.4 1zM302.7 151.1l.6 1.2zM302.5 151l.2 .1 .6 1.2zM302.2 151h.3l.8 1.3zM301.9 151h.3l1.1 1.3zM301.7 151.1l.2-.1 1.4 1.3zM301.4 151.2l.3-.1 1.6 1.2zM301.2 151.4l.2-.2 1.9 1.1z"/>
<path d="M301.2 151.4l2.1 .9-2.2-.7zM301.1 151.6l2.2 .7-2.4-.5zM300.9 152.7l2.4-.4-2.2 .6zM301.1 152.9l2.2-.6-2.1 .8zM301.2 153.1l2.1-.8-1.9 1zM301.4 153.3l1.9-1-1.6 1.1zM301.7 153.4l1.6-1.1-1.4 1.2zM301.9 153.5l1.4-1.2-1.1 1.2zM303.3 152.3l-.8 1.2h-.3zM303.3 152.3l-.8 1.2zM303.3 152.3l-.6 1zM303.3 152.3l-.4 .9z"/>
<path d="M303.3 152.3l-.2 .7zM303.3 152.3l-.1 .5zM303.3 152.3v.2zM206 164.5l1.6 2-.9 .5zM334.3 169.2l.1 .6zM334.2 169l.2 .8zM334 168.8l.4 1zM333.7 168.7l.7 1.1zM333.5 168.6l.9 1.2zM333.2 168.5l.3 .1 .9 1.2zM332.9 168.5h.3l1.2 1.3zM332.7 168.6l.2-.1 1.5 1.3z"/>
<path d="M332.4 168.7l.3-.1 1.7 1.2zM332.4 168.7l2 1.1-2.1-.9zM332.3 168.9l2.1 .9-2.3-.7zM332.1 169.1l2.3 .7-2.4-.4zM332 170.2l2.4-.4-2.3 .6zM332.1 170.4l2.3-.6-2.1 .8zM332.3 170.6l2.1-.8-2 1zM332.4 170.8l2-1-1.7 1.1zM332.7 170.9l1.7-1.1-1.5 1.2zM332.9 171l1.5-1.2-1.2 1.2zM334.4 169.8l-.9 1.2h-.3zM334.4 169.8l-.9 1.2z"/>
<path d="M334.4 169.8l-.7 1.1zM334.4 169.8l-.4 .9zM334.4 169.8l-.2 .7zM334.4 169.8l-.1 .5zM334.4 169.8v.3z"/>
</g>
<path d="M93.5 131.7h2.5M300.9 152.1h2.4M331.9 170h2.5" fill="none" stroke="#000" stroke-width=".42"/>
<path d="M93.5 131.3h2.5M300.9 152.5h2.4M331.9 169.6h2.5" fill="none" stroke="#000" stroke-width=".38"/>
<text font-size="12.6" x="113.9" y="21.5">SALPICADERO SIMESCAR SILVER V026</text>
<text font-size="9.4" x="146.8" y="33.4">SIL-026-1-SALP-INT01 (1 UNIDAD)</text>
<g font-size="7.9">
<text x="192.2" y="42.8">ID REF: 2325</text>
<text x="171" y="201.3">SIL-026-1-SALP-INT01</text>
<text x="189.8" y="210.3">SCALE 1:8</text>
<text x="302.1" y="227.2">Negro texturado RAL 9011</text>
</g>
<g font-size="4.7">
<text x="304.6" y="263.5">Plano Fabricación</text>
<text x="304.6" y="268.9">Salpicadero Fibra</text>
</g>
<g font-size="4.2">
<text x="34" y="9.6">6</text>
<text x="104" y="9.6">5</text>
<text x="174" y="9.6">4</text>
<text x="244" y="9.6">3</text>
<text x="314" y="9.6">2</text>
<text x="384" y="9.6">1</text>
<text x="6.8" y="38.7">D</text>
<text x="410.6" y="38.7">D</text>
<text x="7" y="112.9">C</text>
<text x="410.8" y="112.9">C</text>
<text x="7" y="187.1">B</text>
<text x="410.8" y="187.1">B</text>
<text x="7" y="261.4">A</text>
<text x="410.8" y="261.4">A</text>
<text x="34" y="290.4">6</text>
<text x="104" y="290.4">5</text>
<text x="174" y="290.4">4</text>
<text x="244" y="290.4">3</text>
<text x="314" y="290.4">2</text>
<text x="384" y="290.4">1</text>
</g>
<g font-size="3.9">
<text x="97.8" y="146.3">2</text>
<text x="279.4" y="158.6">2</text>
<text x="163.4" y="165.7">2</text>
<text x="357.7" y="169">1</text>
<text x="215.8" y="187.4">1</text>
<text x="41.3" y="248.7">ITEM</text>
<text x="51.4" y="248.7">QTY</text>
<text x="84.8" y="248.7">PART NUMBER</text>
<text x="167.4" y="248.7">DESCRIPTION</text>
<text x="222.5" y="248.8">MASS (kg)</text>
<text x="44.4" y="254">1</text>
<text x="53.6" y="254">2</text>
<text x="59.6" y="254">SIL-026-CLSS-01</text>
<text x="135.6" y="254.1">Chapa enfibrada base salpicadero. Espesor 1,5 mm</text>
<text x="222.5" y="254">0,17</text>
<text x="44.4" y="259.4">2</text>
<text x="53.6" y="259.3">1</text>
<text x="59.6" y="259.4">V03_SIL_D04_SALP-GEN-SALP_e_2014-12-30</text>
<text x="135.6" y="259.5">Salpicadero de fibra Simescar Silver V026</text>
<text x="222.5" y="259.4">3,27</text>
<text x="358.5" y="275">SIL-026-1-SALP-INT01-FIB01</text>
<text x="358.5" y="279.4">2325</text>
</g>
<g font-size="3.1">
<text x="312.7" y="246.8">Tolerancias para dimensiones lineales y angulares sin indicación individual</text>
<text x="312.7" y="250.4">de tolerancia, según ISO 2768-1:1989</text>
<text x="312.7" y="254">Zonas de rugosidad no especificada, Ra 3.2</text>
<text x="377.7" y="285.6">A3</text>
<text x="397" y="285.9">1 /6</text>
</g>
<g font-size="2.4">
<text x="271.2" y="244.4">MATERIAL:</text>
<text x="271.3" y="252">ACABADO SUPERFICIAL:</text>
<text x="271.3" y="254.6">Negro texturado RAL 9011</text>
<text x="271.2" y="259.7">SCALE:</text>
<text x="350.6" y="260.9">DRAWN: Antonio Garcia</text>
<text x="391.2" y="260.6">03/03/2015</text>
<text x="350.6" y="267">CHECKED: Antonio Garcia</text>
<text x="391.2" y="266.7">03/03/2015</text>
<text x="350.6" y="271.4">DWG NO:</text>
<text x="350.8" y="276.9">Id. Ref:</text>
<text x="350.8" y="282.8">REV</text>
<text x="371.2" y="282.9">SIZE</text>
<text x="390.9" y="282.9">SHEET</text>
</g>
</svg>
